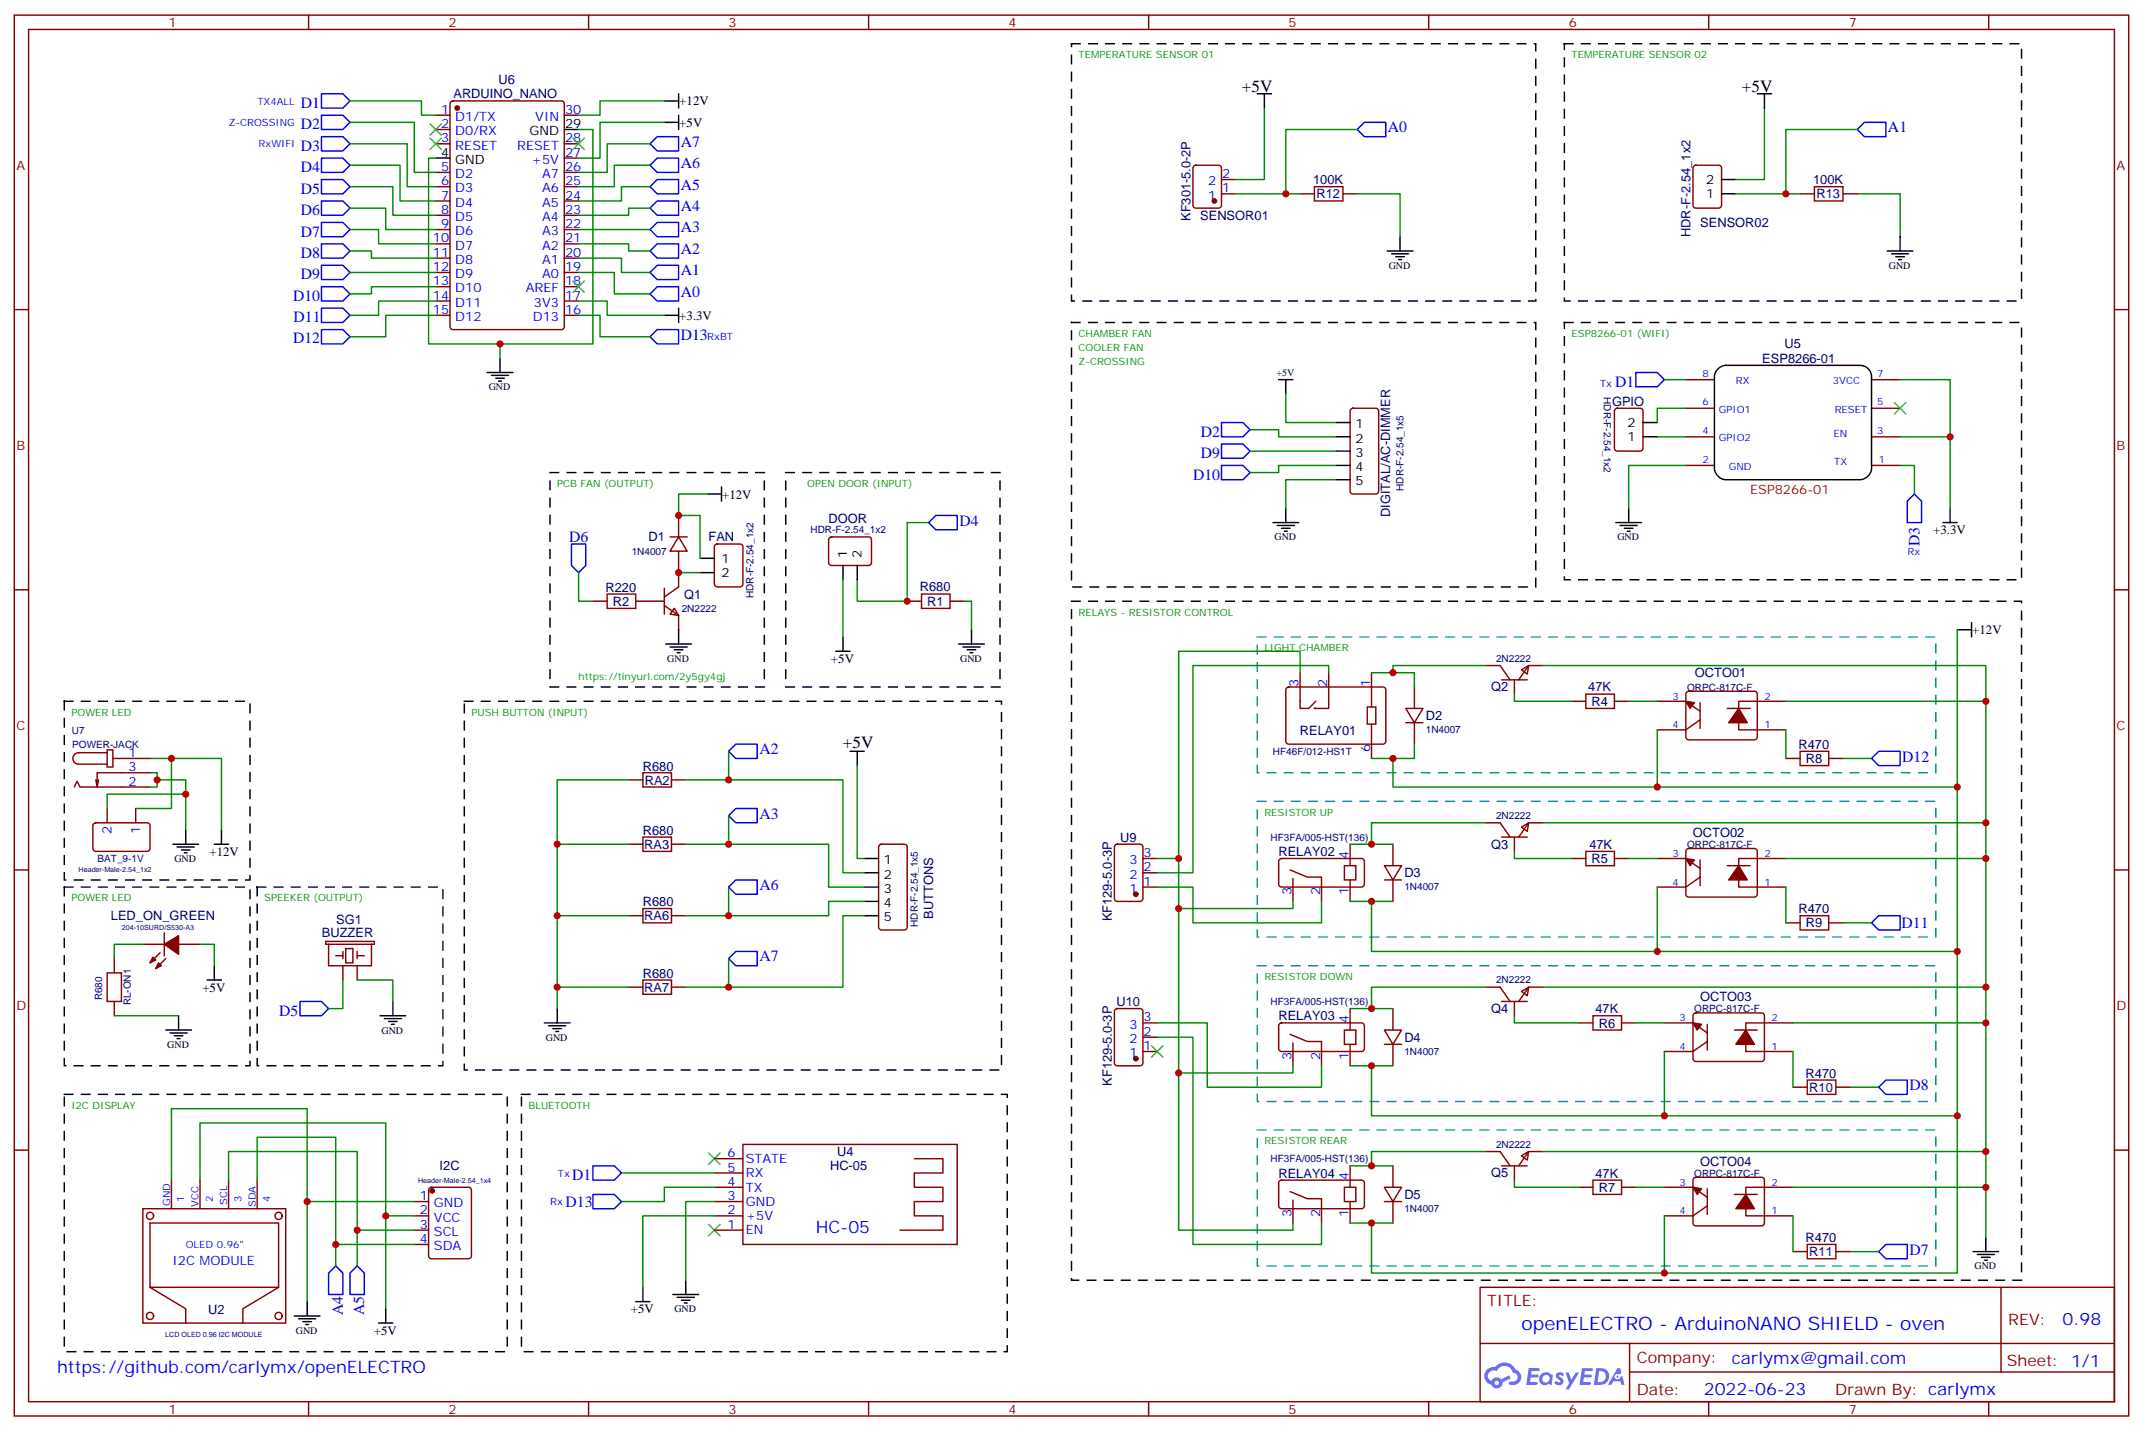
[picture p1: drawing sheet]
<svg xmlns="http://www.w3.org/2000/svg" width="529mm" height="353mm" viewBox="0 0 529 353" stroke-linecap="round" stroke-linejoin="round" font-family="sans-serif">
<g fill="none" stroke="#870000" stroke-width=".35">
<path d="M3.5 3.7h522.1v345.8h-522.1zM7.1 7.3h515v338.6h-515zM76.2 3.7v3.6M145.3 3.7v3.6M214.5 3.7v3.6M283.6 3.7v3.6M352.8 3.7v3.6M421.9 3.7v3.6M491.1 3.7v3.6M3.5 76.4h3.6M522.1 76.4h3.5M3.5 145.6h3.6"/>
<path d="M522.1 145.6h3.5M3.5 214.7h3.6M522.1 214.7h3.5M3.5 283.8h3.6M522.1 283.8h3.5M365.5 317.7h156.6v28.2h-156.6zM494.1 317.7v20.9M365.5 331.6h156.5M402.4 338.6h119.6M402.4 331.6v14.1M76.2 345.9v3.6M145.3 345.9v3.6"/>
<path d="M214.5 345.9v3.6M283.6 345.9v3.6M352.8 345.9v3.6M421.9 345.9v3.6M491.1 345.9v3.6"/>
</g>
<g fill="#5487ff">
<path d="M384.5 338.9a1.22 1.22 0 0 1 1.7 .3l-.4 .5a.47 .47 0 0 0-.3-.4 .47 .47 0 0 0-.6 .2l.1 .1a1.3 1.3 0 0 1 1 1.8 1.39 1.39 0 0 1-2.2-.1l.4-.5 .8 .4a.29 .29 0 0 0 .3-.3 .29 .29 0 0 0-.3-.3 1.04 1.04 0 0 1-.5-1.7z"/>
<path d="M377.5 337.6h2.3a.37 .37 0 0 1 .4 .4 .37 .37 0 0 1-.4 .4h-1.6l-.1 .8h1.5l.3 .4-.4 .4h-1.5l-.2 1.1h1.5a.36 .36 0 0 1 .4 .3 .36 .36 0 0 1-.4 .4h-2.4z"/>
<path d="M390.6 337.6h2.4a.37 .37 0 0 1 .4 .4 .37 .37 0 0 1-.4 .4h-1.7l-.1 .8h1.5l.4 .4-.4 .4h-1.6l-.2 1.1h1.6a.36 .36 0 0 1 .4 .3 .36 .36 0 0 1-.4 .4h-2.5z"/>
<path d="M399.4 337.7h.7l.3 1.2-.6 .3a.69 .69 0 0 0-1 .3 .69 .69 0 0 0 .4 1 .69 .69 0 0 0 .9-.7l.5-.2 .5 2.2h-.7l-.3-.9h-1.7l-.5 .9h-.9z"/>
<path d="M386.6 338.7h.8l.6 1.8 1.1-1.8h.8l-2.5 4.2h-.8l.9-1.5z"/>
<path d="M394.2 337.6l-.6 4.2h1.3a2.11 2.11 0 0 0 2.5-2.1 2.11 2.11 0 0 0-2.6-2.1zM394.9 338.4a1.39 1.39 0 0 1 1.6 1.4 1.39 1.39 0 0 1-1.7 1.3h-.3z"/>
<path d="M380.5 339.3a1.47 1.47 0 0 0-.2 2.1 1.47 1.47 0 0 0 2.1 .1l.8 .3 .2-2.3-.1-.3h-.4a1.49 1.49 0 0 0-2.4 .1zM381.1 339.6a.92 .92 0 0 1 1.6 .6 .92 .92 0 0 1-1.3 1 .9 .9 0 0 1-.3-1.6z"/>
<path d="M367.2 338a2.18 2.18 0 0 0 1 3.7 1.44 1.44 0 0 0 1.7 .9 1.44 1.44 0 0 0 1.1-1.4l2.1-1-.5-.8-1.9 1a1.47 1.47 0 0 0-2.4 .4 1.39 1.39 0 0 1-.7-1.9 1.39 1.39 0 0 1 2-.5 2.12 2.12 0 0 1 2.2-1.3 2.12 2.12 0 0 1 1.8 1.7 1.07 1.07 0 0 1 1.2 1 1.07 1.07 0 0 1-1.1 1.1h-.6a.43 .43 0 0 0-.5 .4 .43 .43 0 0 0 .4 .5 1.98 1.98 0 0 0 2.5-1.2 1.98 1.98 0 0 0-1.3-2.6 2.98 2.98 0 0 0-5-.6l-1.1 .1zM369.1 341.3a.55 .55 0 0 1 1.1 0 .55 .55 0 0 1-1.1 0z"/>
<circle cx="399.4" cy="339.7" r=".26"/>
</g>
<g fill="#870000" stroke="#870000" stroke-width=".35">
<path d="M37.7 236.2l.8 .7-1.5 .7z"/>
<path d="M39.2 237.6l.7 .7-1.4 .7z"/>
<path d="M40.6 233l3.5-2.1v4.6z"/>
<path d="M429.3 174.8l2.1 3.6h-4.5z"/>
<path d="M416.3 173.1l2.1 .3-1.1 1.4z"/>
<path d="M429.3 213.6l2.1 3.6h-4.5z"/>
<path d="M416.3 211.9l2.1 .3-1.1 1.4z"/>
<path d="M431.1 254.2l2.1 3.5h-4.6z"/>
<path d="M418 252.4l2.2 .4-1.1 1.4z"/>
<path d="M431.1 294.8l2.1 3.5h-4.6z"/>
<path d="M418 293l2.2 .4-1.1 1.4z"/>
<circle cx="106.7" cy="293.9" r=".53"/>
<circle cx="299.9" cy="49.6" r=".53"/>
<circle cx="280.5" cy="220.7" r=".53"/>
<circle cx="280.5" cy="261.3" r=".53"/>
<circle cx="112.9" cy="26.7" r=".53"/>
</g>
<g fill="none" stroke="#870000" stroke-width=".35">
<path d="M107.6 28.4h3.5M107.6 32h3.5M107.6 35.5h3.5M111.4 25.1l.4-.2h26.8a.71 .71 0 0 1 .7 .7v55a.76 .76 0 0 1-.7 .8h-26.8a.76 .76 0 0 1-.7-.8v-55zM139.3 28.4h3.6M139.3 35.5h3.6M139.3 39h3.6M107.6 42.5h3.5M107.6 46.1h3.5M107.6 49.6h3.5M107.6 53.1h3.5M107.6 56.7h3.5"/>
<path d="M139.3 42.5h3.6M139.3 46.1h3.6M139.3 49.6h3.6M139.3 53.1h3.6M139.3 56.7h3.6M294.8 41l.5-.2h5.6a.71 .71 0 0 1 .7 .7v9.2a.76 .76 0 0 1-.7 .7h-5.6a.76 .76 0 0 1-.7-.7v-9.2zM301.6 47.8h3.6M301.6 44.3h3.6M321 47.8h3.6M331.6 47.8h3.5M418.3 41l.4-.2h5.7a.71 .71 0 0 1 .7 .7v9.2a.76 .76 0 0 1-.7 .7h-5.7a.76 .76 0 0 1-.7-.7v-9.2zM444.5 47.8h3.5"/>
<path d="M455.1 47.8h3.5M107.6 60.2h3.5M107.6 63.7h3.5M107.6 67.2h3.5M107.6 70.8h3.5M107.6 74.3h3.5M107.6 77.8h3.5M139.3 60.2h3.6M139.3 63.7h3.6M139.3 67.2h3.6M139.3 70.8h3.6M139.3 74.3h3.6"/>
<path d="M139.3 77.8h3.6M416.3 93.7h7M462.1 93.7h7.1M333.6 101l.5-.2h5.6a.71 .71 0 0 1 .7 .7v19.7a.76 .76 0 0 1-.7 .7h-5.6a.76 .76 0 0 1-.7-.7v-19.7zM398.9 101l.4-.2h5.7a.71 .71 0 0 1 .7 .7v9.1a.76 .76 0 0 1-.7 .7h-5.7a.76 .76 0 0 1-.7-.7v-9.1zM416.3 114.9h7M416.3 107.8h7M416.3 100.8h7M462.1 114.9h7.1M462.1 107.8h7.1M462.1 100.8h7.1M165.5 132.5h4.2"/>
<path d="M167.6 132.5l2.1 3.5h-4.2zM167.6 127.2v5.3M167.6 136v8.9l-3.6 2.4M176.6 134.5l.5-.2h5.6a.71 .71 0 0 1 .7 .7v9.1a.76 .76 0 0 1-.7 .8h-5.6a.76 .76 0 0 1-.7-.8v-9.1zM204.8 132.7l.5-.2h9.2a.71 .71 0 0 1 .7 .7v5.7a.76 .76 0 0 1-.7 .7h-9.2a.76 .76 0 0 1-.7-.7v-5.7zM146.4 148.4h3.5M157 148.4h7M164 149.4l3.6 2.5v3.5M164 145.2v6.4M166.5 150.1l1.1 1.8-2.1-.3zM224 148.4h3.5M234.6 148.4h3.5"/>
<path d="M317.7 169.8l.5-.3h23.3a.71 .71 0 0 1 .7 .8v12.7a.76 .76 0 0 1-.7 .7h-23.3a.76 .76 0 0 1-.7-.7v-12.7zM321 166v8.8h2.1l1.8-1.7M328.1 166v8.8h-3.5h.3M337.6 174.5h2.1v4.2h-2.1zM338.7 178.7v8.5M338.7 166v8.5M347.1 174.8h4.3l-2.2 3.6zM347.1 178.4h4.3M349.2 169.5v5.3M349.2 178.4v5.3M366.9 164.3h3.5l2.5 3.5M370.8 167.8h6.3"/>
<path d="M373.9 167.8v3.5M375.7 165.3l1.8-1-.4 2.1zM381 164.3h-3.5l-2.5 3.5M388.1 173.1h3.5M398.6 173.1h3.6M409.2 173.1h7.1l3.5 2.4M416.5 170.8l.5-.2h16.2a.71 .71 0 0 1 .7 .7v10.6a.76 .76 0 0 1-.7 .7h-16.2a.76 .76 0 0 1-.7-.7v-10.6zM419.8 173.4v6.4M419.8 177.7l-3.5 2.4h-7.1M426.5 174.8h5.7M441 173.1h-11.7v7h11.7M18.3 194.2l.7-1.4 .8 1.4h17.2"/>
<path d="M24.3 192.5l-.3 1.7M26.5 185.1h1.4v4.2h-1.4zM26.5 185.8h-7.1a1.41 1.41 0 0 0-1.4 1.4 1.41 1.41 0 0 0 1.4 1.4h7.1M26.5 199.5v3.6M27.9 187.2h9.1M33.5 199.5v3.6M37 190.7h-13v3.5l-.4-1.7M155.2 192.5h3.5M158.7 190.7h7.1v3.5h-7.1zM165.8 192.5h3.5M441 187.2h3.5M451.6 187.2h3.5"/>
<path d="M23.2 203.3l.4-.2h12.7a.71 .71 0 0 1 .7 .7v5.6a.76 .76 0 0 1-.7 .7h-12.7a.76 .76 0 0 1-.7-.7v-5.6zM155.2 208.4h3.5M158.7 206.6h7.1v3.5h-7.1zM165.8 208.4h3.5M217.2 208.6l.5-.2h5.6a.71 .71 0 0 1 .7 .7v19.7a.76 .76 0 0 1-.7 .7h-5.6a.76 .76 0 0 1-.7-.7v-19.7zM275.4 208.6l.5-.2h5.6a.71 .71 0 0 1 .7 .7v12.7a.76 .76 0 0 1-.7 .7h-5.6a.76 .76 0 0 1-.7-.7v-12.7zM282.2 218.9h3.6M282.2 215.4h3.6M282.2 211.9h3.6M316 212.1l.4-.2h19.8a.71 .71 0 0 1 .7 .7v5.6a.76 .76 0 0 1-.7 .7h-19.8a.76 .76 0 0 1-.7-.7v-5.6zM318.6 214.7l4.2 1.8h3.5v6M319.3 216.8v5.7"/>
<path d="M332 213.6h2.8v3.6h-2.8zM333.4 208.4v5.2M333.4 217.2v5.3M341.8 213.6h4.3l-2.1 3.6zM341.8 217.2h4.3M344 208.4v5.2M344 217.2v5.3M366.9 203.1h3.5l2.5 3.5M370.8 206.6h6.3M373.9 206.6v3.5M375.7 204.1l1.8-1-.4 2.1zM381 203.1h-3.5l-2.5 3.5"/>
<path d="M388.1 211.9h3.5M398.6 211.9h3.6M409.2 211.9h7.1l3.5 2.4M416.5 209.6l.5-.2h16.2a.71 .71 0 0 1 .7 .7v10.6a.76 .76 0 0 1-.7 .7h-16.2a.76 .76 0 0 1-.7-.7v-10.6zM419.8 216.5l-3.5 2.4h-7.1M419.8 212.2v6.4M426.5 213.6h5.7M441 211.9h-11.7v7h11.7M28.2 236.6v3.5M35.3 233h5.3M39.5 235.2l-2.5 2.4M40.6 230.2v5.7"/>
<path d="M40.9 236.6l-2.4 2.4M44.1 233h5.3M80.4 232.3h12v.7h-12zM81.1 233v5.3h10.6v-5.3M82.9 235.9h1.8M84.7 234.8v1.8M84.7 238.3v3.6M85.4 234.1h1.7v3.5h-1.7zM88.2 235.9h1.8M88.2 234.8v1.8M88.2 238.3v3.6M155.2 226h3.5"/>
<path d="M158.7 224.2h7.1v3.6h-7.1zM165.8 226h3.5M441 227.8h3.5M451.6 227.8h3.5M26.5 240.1h3.5v7.1h-3.5zM28.2 247.2v3.5M155.2 243.6h3.5M158.7 241.9h7.1v3.5h-7.1zM165.8 243.6h3.5M275.4 249.1l.5-.2h5.6a.71 .71 0 0 1 .7 .7v12.7a.76 .76 0 0 1-.7 .7h-5.6a.76 .76 0 0 1-.7-.7v-12.7zM282.2 259.5h3.6M282.2 256h3.6"/>
<path d="M282.2 252.4h3.6M316 252.7l.4-.3h19.8a.71 .71 0 0 1 .7 .8v5.6a.76 .76 0 0 1-.7 .7h-19.8a.76 .76 0 0 1-.7-.7v-5.6zM318.6 255.3l4.2 1.7h3.5v6M319.3 257.4v5.6M332 254.2h2.8v3.5h-2.8zM333.4 248.9v5.3M333.4 257.7v5.3M341.8 254.2h4.3l-2.1 3.5zM341.8 257.7h4.3M344 248.9v5.3M344 257.7v5.3M366.9 243.6h3.5l2.5 3.6"/>
<path d="M370.8 247.2h6.3M373.9 247.2v3.5M375.7 244.7l1.8-1.1-.4 2.1zM381 243.6h-3.5l-2.5 3.6M389.8 252.4h3.5M400.4 252.4h3.5M411 252.4h7l3.6 2.5M418.3 250.2l.4-.2h16.3a.71 .71 0 0 1 .7 .7v10.6a.76 .76 0 0 1-.7 .7h-16.3a.76 .76 0 0 1-.7-.7v-10.6zM421.6 257l-3.6 2.5h-7M421.6 252.8v6.4M428.3 254.2h5.6M442.7 252.4h-11.6v7.1h11.6"/>
<path d="M442.7 268.3h3.6M453.3 268.3h3.5M35.3 298.3h35.3v28.2h-35.3zM42.3 291.3v7M49.4 291.3v7M56.4 291.3v7M63.5 291.3v7M102.3 296.5h3.5M106.1 293.2l.4-.2h9.2a.71 .71 0 0 1 .7 .7v16.3a.76 .76 0 0 1-.7 .7h-9.2a.76 .76 0 0 1-.7-.7v-16.3zM176.4 296.5h7M176.4 293h7M176.4 289.5h7"/>
<path d="M176.4 286h7M183.4 282.4h53v24.7h-53zM225.8 286h7v3.5h-7v3.5h7v3.5h-7v3.6h7v3.5h-10.6M316 291.5l.4-.2h19.8a.71 .71 0 0 1 .7 .7v5.6a.76 .76 0 0 1-.7 .7h-19.8a.76 .76 0 0 1-.7-.7v-5.6zM318.6 294.1l4.2 1.7h3.5v6M319.3 296.2v5.6M332 293h2.8v3.5h-2.8zM333.4 287.7v5.3M333.4 296.5v5.3M341.8 293h4.3l-2.1 3.5zM341.8 296.5h4.3M344 287.7v5.3"/>
<path d="M344 296.5v5.3M366.9 284.2h3.5l2.5 3.5M370.8 287.7h6.3M373.9 287.7v3.6M375.7 285.3l1.8-1.1-.4 2.1zM381 284.2h-3.5l-2.5 3.5M389.8 293h3.5M400.4 293h3.5M411 293h7l3.6 2.5M418.3 290.8l.4-.3h16.3a.71 .71 0 0 1 .7 .8v10.5a.76 .76 0 0 1-.7 .7h-16.3a.76 .76 0 0 1-.7-.7v-10.5zM421.6 297.6l-3.6 2.5h-7M421.6 293.4v6.3"/>
<path d="M428.3 294.8h5.6M442.7 293h-11.6v7.1h11.6M37 301.8h31.8v15.9h-31.8zM37 317.7l8.9 5.3v3.5M68.8 317.7l-8.8 5.3v3.5M102.3 300.1h3.5M102.3 303.6h3.5M102.3 307.1h3.5M176.4 300.1h7M176.4 303.6h7M442.7 308.9h3.6M453.3 308.9h3.5"/>
<circle cx="37" cy="300.1" r=".88"/>
<circle cx="68.8" cy="300.1" r=".88"/>
<circle cx="37" cy="324.8" r=".88"/>
<circle cx="68.8" cy="324.8" r=".88"/>
</g>
<g fill="none" stroke="#008700" stroke-width=".35">
<path d="M86.4 24.9h17.7v3.5h3.5M86.4 30.2h15.9v12.3h5.3M86.4 35.5h14.1v10.6h7.1M107.6 39h-1.8v45.9h17.7v3.5M142.9 32h3.5v52.9h-22.9M160.5 35.5h-10.6v7h-7M164 30.2h-15.8v8.8h-5.3M164 24.9h-15.8v3.5h-5.3M312.2 26.7v17.6h-7M335.1 32h-17.6v15.8M435.7 26.7v17.6h-7.1M458.6 32h-17.6v15.8"/>
<path d="M86.4 40.8h12.4v8.8h8.8M86.4 46.1h10.6v7h10.6M86.4 51.4h8.8v5.3h12.4M86.4 56.7h7.1v3.5h14.1M142.9 56.7h17.6M160.5 40.8h-8.8v5.3h-8.8M160.5 46.1h-7v3.5h-10.6M160.5 51.4h-5.3v1.7h-12.3M305.2 47.8h15.8M335.1 47.8h10.6v10.6M428.6 47.8h15.9M458.6 47.8h10.6v10.6"/>
<path d="M86.4 61.9h5.3v1.8h15.9M86.4 67.2h21.2M107.6 70.8h-15.9v1.7h-5.3M107.6 74.3h-14.1v3.5h-7.1M107.6 77.8h-12.4v5.3h-8.8M142.9 60.2h12.3v1.7h5.3M142.9 63.7h10.6v3.5h7M142.9 67.2h8.8v5.3h8.8M142.9 74.3h7v3.5h14.1M142.9 77.8h5.3v5.3h12.3M317.5 97.2v7.1h12.3M411 93.7h5.3"/>
<path d="M469.2 93.7h12.3v31.7M308.7 106h7v1.8h14.1M308.7 111.3h21.1M329.8 118.4h-12.3v7M329.8 114.9h-14.1v1.7h-7M409.2 107.8h7.1M416.3 114.9h-14.1v10.5M416.3 100.8h-7.1v3.5M469.2 114.9h3.5v7M469.2 107.8h12.3M174.6 121.9h-7v5.3h5.3v10.6M229.3 129h-5.3v19.4h-12.3v-5.3"/>
<path d="M142.9 141.3v7.1h3.5M167.6 141.3h5.3M208.1 143.1v14.1M238.1 148.4h1.8v7M483.3 155.4v158.8h-72.3v-14.1M321 166v-5.3h-30v51.2h-5.2M328.1 166v-1.7h-33.5v51.1h-8.8M338.7 166h10.5v3.5M366.9 164.3h-22.9v1.7M373.9 171.3v1.8h14.2M381 164.3h109.4v8.8M402.2 173.1h7"/>
<path d="M441 173.1h49.4v38.8M37 187.2h5.3v12.3h-8.8M37 190.7h1.8v3.5h-1.8M38.8 192.5h7.1v12.3M42.3 187.2h12.4v17.6M45.9 196h-19.4v3.5M155.2 192.5h-17.6v15.9M179.9 185.4v7.1h-10.6M179.9 192.5h28.2v22.9h5.3M211.7 188.9v23h1.7M344 187.2v7h65.2M349.2 183.7v3.5h-10.5"/>
<path d="M409.2 180.1v14.1h74.1M441 180.1v7.1M455.1 187.2h7M155.2 208.4h-17.6v17.6M179.9 201.3v7.1h-10.6M179.9 218.9v7.1h-10.6M179.9 208.4h24.7v10.5h8.8M285.8 218.9h8.8v8.9h31.7v-5.3M291 211.9v12.3h28.3v-1.7M333.4 208.4h10.6M366.9 203.1h-28.2v5.3M373.9 210.1v1.8h14.2"/>
<path d="M381 203.1h109.4M402.2 211.9h7M409.2 218.9v15.9h74.1M441 211.9h49.4v40.5M441 218.9v8.9M35.3 233h-7.1v3.6M49.4 233h3.5v5.3M155.2 226h-17.6v17.6M179.9 236.6v7h-10.6M213.4 222.5h-8.8v3.5h-24.7M213.4 226h-5.3v17.6h-28.2M291 224.2v40.6h28.3v-1.8"/>
<path d="M333.4 222.5h10.6M338.7 222.5v12.3h70.5M455.1 227.8h7M28.2 250.7h15.9M84.7 241.9v7h-3.6M88.2 241.9h8.8v5.3M155.2 243.6h-17.6v5.3M285.8 252.4h12.3v15.9h28.2v-5.3M285.8 256h8.8v51.1h31.7v-5.3M333.4 248.9h10.6M366.9 243.6h-28.2v5.3M373.9 250.7v1.7h15.9"/>
<path d="M381 243.6h109.4M403.9 252.4h7.1M411 259.5v15.9h72.3M442.7 252.4h47.7v40.6M442.7 259.5v8.8M291 264.8v38.8h28.3v-1.8M333.4 263h10.6M338.7 263v12.4h72.3M456.8 268.3h7.1M42.3 291.3v-17.7h33.5v47.6M49.4 291.3v-14.2h45.8v45.9M56.4 291.3v-7.1h31.8v28.2"/>
<path d="M63.5 291.3v-10.6h19.4v31.7M75.8 296.5h26.5M153.5 289.5h22.9M176.4 293h-12.4v3.5h-10.5M176.4 296.5h-7.1v19.4M333.4 287.7h10.6M366.9 284.2h-28.2v3.5M373.9 291.3v1.7h15.9M381 284.2h109.4M403.9 293h7.1M442.7 293h47.7v12.4M82.9 307.1h19.4"/>
<path d="M88.2 303.6h14.1M95.2 300.1h7.1M176.4 300.1h-17.7v17.6M333.4 301.8h10.6M338.7 301.8v12.4h72.3M442.7 300.1v8.8M456.8 308.9h7.1"/>
</g>
<g fill="none" stroke="#000" stroke-width=".35" stroke-dasharray="2.1 2.1">
<path d="M264.6 10.8h114.6v63.5h-114.6zM386.3 10.8h112.9v63.5h-112.9zM264.6 79.6h114.6v65.3h-114.6zM386.3 79.6h112.9v63.5h-112.9zM135.8 116.6h52.9v52.9h-52.9zM194 116.6h52.9v52.9h-52.9zM264.6 148.4h234.6v167.5h-234.6zM15.9 173.1h45.8v44.1h-45.8zM114.7 173.1h132.6v91h-132.6zM15.9 218.9h45.8v44.1h-45.8zM63.5 218.9h45.9v44.1h-45.9zM15.9 270.1h109.3v63.5h-109.3z"/>
<path d="M128.8 270.1h119.9v63.5h-119.9z"/>
</g>
<g fill="none" stroke="#000" stroke-width=".35">
<path d="M107.6 39h3.5M139.3 32h3.6M164 30.2h3.6M164 24.9h3.6M167.6 23.1v3.6M167.6 28.4v3.6M310.4 23.1h3.6M312.2 23.1v3.6M433.9 23.1h3.5M435.7 23.1v3.6M345.7 58.4v3.5M425.1 47.8h3.5"/>
<path d="M425.1 44.3h3.5M469.2 58.4v3.5M164 77.8h3.6M167.6 76.1v3.5M342.5 61.9h6.4M343.6 62.7h4.2M344.7 63.4h2.1M345.4 64.1h.7M466 61.9h6.4M467.1 62.7h4.2M468.1 63.4h2.2M468.8 64.1h.7"/>
<path d="M120.3 91.9h6.3M121.4 92.6h4.2M122.4 93.3h2.1M123.1 94.1h.7M123.5 88.4v3.5M315.7 93.7h3.6M317.5 93.7v3.5M424 91.2a2.99 2.99 0 0 1 2.2-1h33.1a2.82 2.82 0 0 1 2.8 2.8v22.6a3 3 0 0 1-2.8 2.8h-33.1a3 3 0 0 1-2.9-2.8v-22.6l.1-.7zM329.8 107.8h3.6M329.8 104.3h3.6M329.8 111.3h3.6M329.8 114.9h3.6"/>
<path d="M329.8 118.4h3.6M405.7 107.8h3.5M405.7 104.3h3.5M172.9 137.8h3.5M174.6 121.9h3.6M178.2 120.2v3.5M208.1 139.6v3.5M211.7 139.6v3.5M314.3 129h6.4M315.4 129.7h4.2M316.4 130.4h2.2M317.1 131.1h.8"/>
<path d="M317.5 125.4v3.6M399 129h6.3M400 129.7h4.3M401.1 130.4h2.1M401.8 131.1h.7M402.2 125.4v3.6M479.8 129h3.5M481.5 125.4v3.6M164.4 159h6.3M165.5 159.7h4.2M167.6 155.4v3.6M172.9 141.3h3.5"/>
<path d="M208.1 157.2v3.5M236.7 159h6.4M237.8 159.7h4.2M239.9 155.4v3.6M483.3 155.4h3.5M486.8 153.7v3.5M166.5 160.4h2.1M167.2 161.1h.7M206.4 160.7h3.5M238.8 160.4h2.1M239.5 161.1h.7M209.9 185.4h3.5"/>
<path d="M211.7 185.4v3.5M42.7 208.4h6.3M43.7 209.1h4.3M44.8 209.8h2.1M45.5 210.5h.7M45.9 204.8v3.6M52.9 208.4h3.5M54.7 204.8v3.6M213.4 211.9h3.6M213.4 215.4h3.6M213.4 218.9h3.6M52.9 238.3v3.6"/>
<path d="M213.4 222.5h3.6M213.4 226h3.6M40.9 254.2h6.4M42 254.9h4.2M43 255.6h2.2M43.7 256.3h.7M44.1 250.7v3.5M51.2 241.9h3.5M93.8 250.7h6.4M94.9 251.4h4.2M96 252.1h2.1M96.7 252.8h.7"/>
<path d="M97 247.2v3.5M134.4 252.4h6.4M135.5 253.2h4.2M136.5 253.9h2.1M137.2 254.6h.7M137.6 248.9v3.5M158.7 317.7v3.5M166.2 319.5h6.3M169.3 315.9v3.6M487.2 308.9h6.3M488.2 309.6h4.3M489.3 310.3h2.1"/>
<path d="M490 311h.7M490.4 305.4v3.5M72.7 324.8h6.3M73.7 325.5h4.3M74.8 326.2h2.1M75.5 326.9h.7M75.8 321.2v3.6M93.5 326.5h3.5M95.2 323v3.5M157 321.2h3.5M167.2 320.2h4.2M168.3 320.9h2.1"/>
<path d="M169 321.6h.7"/>
</g>
<g fill="none" stroke="#3c3" stroke-width=".35">
<path d="M106.2 30.6l2.8 2.8M106.2 34.1l2.8 2.8M109 30.6l-2.8 2.8M109 34.1l-2.8 2.8M141.5 34.1l2.8 2.8M144.3 34.1l-2.8 2.8M141.5 69.4l2.8 2.8M144.3 69.4l-2.8 2.8M467.8 99.3l2.8 2.9M470.6 99.3l-2.8 2.9M284.3 258.1l2.9 2.8M287.2 258.1l-2.9 2.8"/>
<path d="M175 284.6l2.8 2.8M177.8 284.6l-2.8 2.8M175 302.2l2.8 2.8M177.8 302.2l-2.8 2.8"/>
</g>
<g fill="none" stroke="#00f" stroke-width=".35">
<path d="M79.4 23.1h5.3l1.7 1.8-1.7 1.8h-5.3zM79.4 28.4h5.3l1.7 1.8-1.7 1.8h-5.3zM79.4 33.7h5.3l1.7 1.8-1.7 1.8h-5.3zM79.4 39h5.3l1.7 1.8-1.7 1.7h-5.3zM162.3 33.7h5.3v3.6h-5.3l-1.8-1.8zM335.1 32l1.8-1.8h5.3v3.5h-5.3zM460.4 30.2h5.3v3.5h-5.3l-1.8-1.7zM79.4 54.9h5.3l1.7 1.8-1.7 1.7h-5.3zM79.4 49.6h5.3l1.7 1.8-1.7 1.7h-5.3zM79.4 44.3h5.3l1.7 1.8-1.7 1.7h-5.3zM160.5 56.7l1.8-1.8h5.3v3.5h-5.3zM160.5 46.1l1.8-1.8h5.3v3.5h-5.3z"/>
<path d="M160.5 40.8l1.8-1.8h5.3v3.5h-5.3zM162.3 49.6h5.3v3.5h-5.3l-1.8-1.7zM79.4 60.2h5.3l1.7 1.7-1.7 1.8h-5.3zM79.4 65.5h5.3l1.7 1.7-1.7 1.8h-5.3zM79.4 70.8h5.3l1.7 1.7-1.7 1.8h-5.3zM79.4 76.1h5.3l1.7 1.7-1.7 1.8h-5.3zM160.5 72.5l1.8-1.7h5.3v3.5h-5.3zM160.5 61.9l1.8-1.7h5.3v3.5h-5.3zM162.3 65.5h5.3v3.5h-5.3l-1.8-1.8zM79.4 81.4h5.3l1.7 1.7-1.7 1.8h-5.3zM162.3 81.4h5.3v3.5h-5.3l-1.8-1.8zM403.9 91.9h5.3l1.8 1.8-1.8 1.8h-5.3z"/>
<path d="M301.6 114.9h5.3l1.8 1.7-1.8 1.8h-5.3zM301.6 109.6h5.3l1.8 1.7-1.8 1.8h-5.3zM301.6 104.3h5.3l1.8 1.7-1.8 1.8h-5.3zM141.1 134.3h3.5v5.3l-1.7 1.7-1.8-1.7zM229.3 129l1.8-1.8h5.3v3.5h-5.3zM472.7 121.9l1.8 1.8v5.3h-3.5v-5.3zM181.7 183.7h5.3v3.5h-5.3l-1.8-1.8zM181.7 199.5h5.3v3.6h-5.3l-1.8-1.8zM462.1 187.2l1.8-1.8h5.3v3.5h-5.3zM179.9 218.9l1.8-1.7h5.3v3.5h-5.3zM179.9 236.6l1.8-1.8h5.3v3.5h-5.3zM462.1 227.8l1.8-1.8h5.3v3.5h-5.3z"/>
<path d="M74.1 247.2h5.3l1.7 1.7-1.7 1.8h-5.3zM463.9 268.3l1.8-1.7h5.3v3.5h-5.3zM146.4 287.7h5.3l1.8 1.8-1.8 1.8h-5.3zM146.4 294.8h5.3l1.8 1.7-1.8 1.8h-5.3zM82.9 312.4l1.8 1.8v5.3h-3.6v-5.3zM88.2 312.4l1.8 1.8v5.3h-3.6v-5.3zM463.9 308.9l1.8-1.8h5.3v3.6h-5.3z"/>
</g>
<path d="M324.6 46.1h7v3.5h-7zM448 46.1h7.1v3.5h-7.1zM149.9 146.6h7.1v3.5h-7.1zM227.5 146.6h7.1v3.5h-7.1zM391.6 171.3h7v3.5h-7zM444.5 185.4h7.1v3.5h-7.1zM391.6 210.1h7v3.5h-7zM444.5 226h7.1v3.5h-7.1zM393.3 250.7h7.1v3.5h-7.1zM446.3 266.6h7v3.5h-7zM393.3 291.3h7.1v3.5h-7.1zM446.3 307.1h7v3.6h-7z" fill="none" stroke="#a10000" stroke-width=".35"/>
<path d="M310.4 157.2h167.6v33.5h-167.6zM310.4 197.8h167.6v33.5h-167.6zM310.4 238.3h167.6v33.6h-167.6zM310.4 278.9h167.6v33.5h-167.6z" fill="none" stroke="#09c" stroke-width=".35" stroke-dasharray="2.1 2.1"/>
<g fill="#c00">
<circle cx="75.8" cy="296.5" r=".88"/>
<circle cx="95.3" cy="300.1" r=".88"/>
<circle cx="82.9" cy="307.1" r=".88"/>
<circle cx="88.2" cy="303.6" r=".88"/>
<circle cx="481.5" cy="107.8" r=".88"/>
<circle cx="224" cy="148.4" r=".88"/>
<circle cx="167.6" cy="127.2" r=".88"/>
<circle cx="167.6" cy="141.3" r=".88"/>
<circle cx="490.4" cy="293" r=".88"/>
<circle cx="490.4" cy="252.4" r=".88"/>
<circle cx="490.4" cy="211.9" r=".88"/>
<circle cx="317.5" cy="47.8" r=".88"/>
<circle cx="441" cy="47.8" r=".88"/>
<circle cx="483.3" cy="275.4" r=".88"/>
<circle cx="483.3" cy="234.8" r=".88"/>
<circle cx="483.3" cy="194.2" r=".88"/>
<circle cx="411" cy="314.2" r=".88"/>
<circle cx="338.7" cy="301.8" r=".88"/>
<circle cx="338.7" cy="263" r=".88"/>
<circle cx="338.7" cy="222.5" r=".88"/>
<circle cx="409.2" cy="194.2" r=".88"/>
<circle cx="344" cy="187.2" r=".88"/>
<circle cx="490.4" cy="173.1" r=".88"/>
<circle cx="344" cy="166" r=".88"/>
<circle cx="338.7" cy="208.4" r=".88"/>
<circle cx="490.4" cy="203.1" r=".88"/>
<circle cx="490.4" cy="243.6" r=".88"/>
<circle cx="338.7" cy="248.9" r=".88"/>
<circle cx="490.4" cy="284.2" r=".88"/>
<circle cx="338.7" cy="287.7" r=".88"/>
<circle cx="291" cy="211.9" r=".88"/>
<circle cx="291" cy="224.2" r=".88"/>
<circle cx="291" cy="264.8" r=".88"/>
<circle cx="409.2" cy="234.8" r=".88"/>
<circle cx="411" cy="275.4" r=".88"/>
<circle cx="123.5" cy="84.9" r=".88"/>
<circle cx="42.3" cy="187.2" r=".88"/>
<circle cx="38.8" cy="192.5" r=".88"/>
<circle cx="45.9" cy="196" r=".88"/>
<circle cx="137.6" cy="243.6" r=".88"/>
<circle cx="137.6" cy="226" r=".88"/>
<circle cx="137.6" cy="208.4" r=".88"/>
<circle cx="179.9" cy="192.5" r=".88"/>
<circle cx="179.9" cy="208.4" r=".88"/>
<circle cx="179.9" cy="226" r=".88"/>
<circle cx="179.9" cy="243.6" r=".88"/>
</g>
<text font-size="4.6" fill="#00f" x="375.7" y="328.3">openELECTRO - ArduinoNANO SHIELD - oven</text>
<g font-size="4.2">
<text x="306.7" y="22.8">+5V</text>
<text x="430.1" y="22.8">+5V</text>
<text x="208.1" y="184.7">+5V</text>
</g>
<g font-size="4.2" fill="#00f">
<text x="201.4" y="304.3">HC-05</text>
<text x="509.3" y="327">0.98</text>
<text x="14.1" y="338.9">https://github.com/carlymx/openELECTRO</text>
<text x="427.7" y="336.5">carlymx@gmail.com</text>
<text x="420.7" y="344.3">2022-06-23</text>
</g>
<g font-size="3.9" fill="#00f">
<text x="74.2" y="26.6">D1</text>
<text x="74.2" y="31.9">D2</text>
<text x="342.7" y="32.7">A0</text>
<text x="466.2" y="32.7">A1</text>
<text x="74.2" y="37.2">D3</text>
<text x="168.1" y="36.2">A7</text>
<text x="168.1" y="41.5">A6</text>
<text x="74.2" y="42.5">D4</text>
<text x="74.2" y="47.8">D5</text>
<text x="168.1" y="46.8">A5</text>
<text x="74.2" y="53.1">D6</text>
<text x="168.1" y="52.1">A4</text>
<text x="74.2" y="58.4">D7</text>
<text x="168.1" y="57.4">A3</text>
<text x="74.2" y="63.7">D8</text>
<text x="168.1" y="62.7">A2</text>
<text x="74.2" y="69">D9</text>
<text x="168.1" y="67.9">A1</text>
<text x="72.4" y="74.2">D10</text>
<text x="168.1" y="73.2">A0</text>
<text x="72.5" y="79.5">D11</text>
<text x="168.1" y="83.8">D13</text>
<text x="72.4" y="84.7">D12</text>
<text x="398.8" y="95.4">D1</text>
<text x="296.5" y="107.8">D2</text>
<text x="296.5" y="113.1">D9</text>
<text x="294.6" y="118.3">D10</text>
<text x="236.9" y="129.7">D4</text>
<text x="140.6" y="133.7">D6</text>
<text x="474" y="134.8" transform="rotate(-90 474 134.8)">D3</text>
<text x="187.5" y="186.1">A2</text>
<text x="469.7" y="188">D12</text>
<text x="187.5" y="202">A3</text>
<text x="187.5" y="219.6">A6</text>
<text x="469.6" y="229">D11</text>
<text x="187.5" y="237.3">A7</text>
<text x="69" y="250.6">D5</text>
<text x="471.5" y="269.1">D8</text>
<text x="141.3" y="291.2">D1</text>
<text x="139.6" y="297.8">D13</text>
<text x="471.5" y="309.6">D7</text>
<text x="84.7" y="324.6" transform="rotate(-90 84.7 324.6)">A4</text>
<text x="90" y="324.6" transform="rotate(-90 90 324.6)">A5</text>
</g>
<g font-size="3.9" fill="#800">
<text x="367.2" y="322.3">TITLE:</text>
<text x="495.9" y="327">REV:</text>
<text x="404.1" y="336.5">Company:</text>
<text x="495.5" y="337.1">Sheet: 1/1</text>
<text x="404.1" y="344.2">Date:</text>
<text x="453.2" y="344.3">Drawn By: carlymx</text>
</g>
<g font-size="3.2" fill="#800">
<text x="41.6" y="6.7">1</text>
<text x="110.8" y="6.7">2</text>
<text x="179.9" y="6.7">3</text>
<text x="249.1" y="6.7">4</text>
<text x="318.2" y="6.7">5</text>
<text x="387.3" y="6.7">6</text>
<text x="456.5" y="6.7">7</text>
<text x="4.1" y="41.8">A</text>
<text x="522.6" y="41.8">A</text>
<text x="4.1" y="111">B</text>
<text x="522.6" y="111">B</text>
<text x="4.1" y="180.1">C</text>
<text x="522.6" y="180.1">C</text>
<text x="4.1" y="249.3">D</text>
<text x="522.6" y="249.3">D</text>
<text x="41.6" y="348.9">1</text>
<text x="110.8" y="348.9">2</text>
<text x="179.9" y="348.9">3</text>
<text x="249.1" y="348.9">4</text>
<text x="318.2" y="348.9">5</text>
<text x="387.3" y="348.9">6</text>
<text x="456.5" y="348.9">7</text>
</g>
<g font-size="3.2" fill="#000080">
<text x="123.1" y="20.6">U6</text>
<text x="112" y="24.3">ARDUINO_NANO</text>
<text x="324.2" y="45.4">100K</text>
<text x="447.7" y="45.4">100K</text>
<text x="325.1" y="49">R12</text>
<text x="448.5" y="49">R13</text>
<text x="293.9" y="54.6" transform="rotate(-90 293.9 54.6)">KF301-5.0-2P</text>
<text x="296.4" y="54.3">SENSOR01</text>
<text x="417.4" y="58.5" transform="rotate(-90 417.4 58.5)">HDR-F-2.54_1x2</text>
<text x="419.8" y="56">SENSOR02</text>
<text x="435.2" y="89.5">ESP8266-01</text>
<text x="440.6" y="85.9">U5</text>
<text x="398" y="100.1">GPIO</text>
<text x="204.6" y="129">DOOR</text>
<text x="343.3" y="127.6" transform="rotate(-90 343.3 127.6)">DIGITAL/AC-DIMMER</text>
<text x="160.2" y="133.6">D1</text>
<text x="175" y="133.6">FAN</text>
<text x="149.5" y="146">R220</text>
<text x="151.4" y="149.5">R2</text>
<text x="168.9" y="147.7">Q1</text>
<text x="227.1" y="146">R680</text>
<text x="229" y="149.5">R1</text>
<text x="418.5" y="167.1">OCTO01</text>
<text x="368.2" y="170.7">Q2</text>
<text x="392.2" y="170.7">47K</text>
<text x="352.1" y="177.7">D2</text>
<text x="393" y="174.2">R4</text>
<text x="321" y="181.3">RELAY01</text>
<text x="444.1" y="184.8">R470</text>
<text x="158.7" y="190.2">R680</text>
<text x="445.9" y="188.3">R8</text>
<text x="159.2" y="193.6">RA2</text>
<text x="158.7" y="206.1">R680</text>
<text x="159.1" y="209.5">RA3</text>
<text x="276.6" y="207.7">U9</text>
<text x="368.2" y="209.5">Q3</text>
<text x="392.5" y="209.5">47K</text>
<text x="418" y="206.6">OCTO02</text>
<text x="315.7" y="211.3">RELAY02</text>
<text x="393" y="213">R5</text>
<text x="346.8" y="216.6">D3</text>
<text x="27.4" y="227.2">LED_ON_GREEN</text>
<text x="158.7" y="223.7">R680</text>
<text x="159.1" y="227.1">RA6</text>
<text x="230.4" y="226.8" transform="rotate(-90 230.4 226.8)">BUTTONS</text>
<text x="274.5" y="227.4" transform="rotate(-90 274.5 227.4)">KF129-5.0-3P</text>
<text x="444.1" y="225.4">R470</text>
<text x="79.5" y="231.3">BUZZER</text>
<text x="83" y="228.1">SG1</text>
<text x="445.9" y="228.9">R9</text>
<text x="158.7" y="241.3">R680</text>
<text x="159.1" y="244.7">RA7</text>
<text x="275.7" y="248.3">U10</text>
<text x="315.7" y="251.8">RELAY03</text>
<text x="368.2" y="250">Q4</text>
<text x="393.9" y="250.1">47K</text>
<text x="419.8" y="247.2">OCTO03</text>
<text x="346.8" y="257.1">D4</text>
<text x="394.8" y="253.6">R6</text>
<text x="274.5" y="268" transform="rotate(-90 274.5 268)">KF129-5.0-3P</text>
<text x="445.9" y="265.9">R470</text>
<text x="446.8" y="269.5">R10</text>
<text x="206.7" y="285.3">U4</text>
<text x="419.8" y="287.7">OCTO04</text>
<text x="108.6" y="288.8">I2C</text>
<text x="205" y="288.8">HC-05</text>
<text x="315.7" y="290.6">RELAY04</text>
<text x="368.2" y="290.6">Q5</text>
<text x="393.9" y="290.6">47K</text>
<text x="346.8" y="295.9">D5</text>
<text x="394.8" y="294.2">R7</text>
<text x="445.9" y="306.5">R470</text>
<text x="446.8" y="310">R11</text>
<text x="51.4" y="324.3">U2</text>
</g>
<g font-size="3.2" fill="#00f">
<text x="108.9" y="28.1">1</text>
<text x="112.4" y="29.8">D1/TX</text>
<text x="132.2" y="29.8">VIN</text>
<text x="139.5" y="28.1">30</text>
<text x="108.9" y="31.6">2</text>
<text x="108.9" y="35.1">3</text>
<text x="112.4" y="33.4">D0/RX</text>
<text x="139.5" y="35.1">28</text>
<text x="112.4" y="36.9">RESET</text>
<text x="127.7" y="36.9">RESET</text>
<text x="131.3" y="40.4">+5V</text>
<text x="139.5" y="38.7">27</text>
<text x="108.9" y="42.2">5</text>
<text x="108.9" y="45.7">6</text>
<text x="112.4" y="44">D2</text>
<text x="112.4" y="47.5">D3</text>
<text x="133.9" y="47.5">A6</text>
<text x="133.9" y="44">A7</text>
<text x="139.5" y="45.7">25</text>
<text x="139.5" y="42.2">26</text>
<text x="298.3" y="45.7">2</text>
<text x="301.8" y="47.5">1</text>
<text x="301.8" y="44">2</text>
<text x="108.9" y="49.2">7</text>
<text x="108.9" y="52.8">8</text>
<text x="112.4" y="51">D4</text>
<text x="133.9" y="51">A5</text>
<text x="139.5" y="52.8">23</text>
<text x="139.5" y="49.2">24</text>
<text x="298.3" y="49.2">1</text>
<text x="106.9" y="59.8">10</text>
<text x="108.9" y="56.3">9</text>
<text x="112.4" y="54.5">D5</text>
<text x="112.4" y="58.1">D6</text>
<text x="133.9" y="58.1">A3</text>
<text x="133.9" y="54.5">A4</text>
<text x="139.5" y="59.8">21</text>
<text x="139.5" y="56.3">22</text>
<text x="106.9" y="63.4">11</text>
<text x="112.4" y="61.6">D7</text>
<text x="112.4" y="65.1">D8</text>
<text x="133.9" y="65.1">A1</text>
<text x="133.9" y="61.6">A2</text>
<text x="139.5" y="63.4">20</text>
<text x="106.9" y="66.9">12</text>
<text x="106.9" y="70.4">13</text>
<text x="112.4" y="68.7">D9</text>
<text x="133.9" y="68.7">A0</text>
<text x="139.5" y="70.4">18</text>
<text x="139.5" y="66.9">19</text>
<text x="106.9" y="73.9">14</text>
<text x="106.9" y="77.5">15</text>
<text x="112.4" y="72.2">D10</text>
<text x="112.4" y="75.7">D11</text>
<text x="129.8" y="72.2">AREF</text>
<text x="131.8" y="75.7">3V3</text>
<text x="139.5" y="77.5">16</text>
<text x="139.5" y="73.9">17</text>
<text x="112.4" y="79.2">D12</text>
<text x="131.6" y="79.2">D13</text>
<text x="320.7" y="169.5" transform="rotate(-90 320.7 169.5)">3</text>
<text x="327.7" y="169.5" transform="rotate(-90 327.7 169.5)">2</text>
<text x="338.3" y="169.5" transform="rotate(-90 338.3 169.5)">1</text>
<text x="338.3" y="185.7" transform="rotate(-90 338.3 185.7)">6</text>
<text x="31.7" y="186.8">1</text>
<text x="31.7" y="190.4">3</text>
<text x="31.7" y="193.9">2</text>
<text x="27.5" y="205.8" transform="rotate(-90 27.5 205.8)">2</text>
<text x="34.6" y="205.8" transform="rotate(-90 34.6 205.8)">1</text>
<text x="278.9" y="213.3">3</text>
<text x="282.4" y="215.1">2</text>
<text x="282.4" y="211.5">3</text>
<text x="333" y="211.9" transform="rotate(-90 333 211.9)">4</text>
<text x="278.9" y="220.3">1</text>
<text x="278.9" y="216.8">2</text>
<text x="282.4" y="218.6">1</text>
<text x="318.9" y="221" transform="rotate(-90 318.9 221)">3</text>
<text x="326" y="221" transform="rotate(-90 326 221)">2</text>
<text x="333" y="221" transform="rotate(-90 333 221)">1</text>
<text x="278.9" y="257.4">2</text>
<text x="278.9" y="253.9">3</text>
<text x="282.4" y="255.6">2</text>
<text x="282.4" y="252.1">3</text>
<text x="333" y="252.4" transform="rotate(-90 333 252.4)">4</text>
<text x="278.9" y="260.9">1</text>
<text x="282.4" y="259.2">1</text>
<text x="318.9" y="261.5" transform="rotate(-90 318.9 261.5)">3</text>
<text x="326" y="261.5" transform="rotate(-90 326 261.5)">2</text>
<text x="333" y="261.5" transform="rotate(-90 333 261.5)">1</text>
<text x="179.7" y="285.6">6</text>
<text x="184.1" y="287">STATE</text>
<text x="179.7" y="292.7">4</text>
<text x="179.7" y="289.1">5</text>
<text x="184.1" y="290.5">RX</text>
<text x="333" y="291.3" transform="rotate(-90 333 291.3)">4</text>
<text x="103.6" y="296.2">1</text>
<text x="103.6" y="299.7">2</text>
<text x="107.1" y="298">GND</text>
<text x="179.7" y="299.7">2</text>
<text x="179.7" y="296.2">3</text>
<text x="184.1" y="297.6">GND</text>
<text x="184.1" y="294.1">TX</text>
<text x="103.6" y="303.2">3</text>
<text x="107.1" y="301.5">VCC</text>
<text x="107.1" y="305">SCL</text>
<text x="179.7" y="303.2">1</text>
<text x="184.1" y="304.7">EN</text>
<text x="184.1" y="301.1">+5V</text>
<text x="318.9" y="300.3" transform="rotate(-90 318.9 300.3)">3</text>
<text x="326" y="300.3" transform="rotate(-90 326 300.3)">2</text>
<text x="333" y="300.3" transform="rotate(-90 333 300.3)">1</text>
<text x="103.6" y="306.8">4</text>
<text x="107.1" y="308.5">SDA</text>
<text x="42.6" y="312.2">I2C MODULE</text>
</g>
<g font-size="3.2">
<text x="167.7" y="26">+12V</text>
<text x="130.8" y="33.4">GND</text>
<text x="139.5" y="31.6">29</text>
<text x="167.7" y="31.3">+5V</text>
<text x="108.9" y="38.7">4</text>
<text x="112.4" y="40.4">GND</text>
<text x="421.3" y="45.4">2</text>
<text x="421.3" y="48.9">1</text>
<text x="167.7" y="78.9">+3.3V</text>
<text x="334.7" y="105.7">1</text>
<text x="401.9" y="105.3">2</text>
<text x="334.7" y="109.2">2</text>
<text x="334.7" y="112.7">3</text>
<text x="401.9" y="108.9">1</text>
<text x="334.7" y="116.3">4</text>
<text x="334.7" y="119.8">5</text>
<text x="178.3" y="123">+12V</text>
<text x="477.4" y="131.9">+3.3V</text>
<text x="209.2" y="137.8" transform="rotate(-90 209.2 137.8)">1</text>
<text x="212.7" y="137.8" transform="rotate(-90 212.7 137.8)">2</text>
<text x="178.2" y="138.9">1</text>
<text x="178.2" y="142.4">2</text>
<text x="487" y="156.5">+12V</text>
<text x="205.2" y="163.6">+5V</text>
<text x="51.7" y="211.2">+12V</text>
<text x="218.3" y="213.3">1</text>
<text x="218.3" y="216.8">2</text>
<text x="218.3" y="220.3">3</text>
<text x="218.3" y="223.9">4</text>
<text x="218.3" y="227.4">5</text>
<text x="50" y="244.7">+5V</text>
<text x="92.3" y="329.4">+5V</text>
<text x="155.8" y="324.1">+5V</text>
</g>
<text font-size="3.2" fill="#c00" x="432.2" y="121.9">ESP8266-01</text>
<g font-size="2.5" fill="#090">
<text x="266.3" y="14.3">TEMPERATURE SENSOR 01</text>
<text x="388.1" y="14.3">TEMPERATURE SENSOR 02</text>
<text x="266.3" y="83.1">CHAMBER FAN</text>
<text x="388.1" y="83.1">ESP8266-01 (WIFI)</text>
<text x="266.3" y="86.6">COOLER FAN</text>
<text x="266.3" y="90.2">Z-CROSSING</text>
<text x="137.6" y="120.2">PCB FAN (OUTPUT)</text>
<text x="199.3" y="120.2">OPEN DOOR (INPUT)</text>
<text x="266.3" y="151.9">RELAYS - RESISTOR CONTROL</text>
<text x="312.2" y="160.7">LIGHT CHAMBER</text>
<text x="142.9" y="167.8">https://tinyurl.com/2y5gy4gj</text>
<text x="17.6" y="176.6">POWER LED</text>
<text x="116.4" y="176.6">PUSH BUTTON (INPUT)</text>
<text x="312.2" y="201.3">RESISTOR UP</text>
<text x="17.6" y="222.5">POWER LED</text>
<text x="65.3" y="222.5">SPEEKER (OUTPUT)</text>
<text x="312.2" y="241.9">RESISTOR DOWN</text>
<text x="17.6" y="273.6">I2C DISPLAY</text>
<text x="130.5" y="273.6">BLUETOOTH</text>
<text x="312.2" y="282.4">RESISTOR REAR</text>
</g>
<g font-size="2.5" fill="#00f">
<text x="63.6" y="25.8">TX4ALL</text>
<text x="56.5" y="31.1">Z-CROSSING</text>
<text x="63.8" y="36.4">RxWIFI</text>
<text x="174.6" y="84">RxBT</text>
<text x="395.1" y="95.5">Tx</text>
<text x="420.4" y="93">8</text>
<text x="428.6" y="94.8">RX</text>
<text x="452.6" y="94.8">3VCC</text>
<text x="463.5" y="93">7</text>
<text x="420.4" y="100">6</text>
<text x="424.4" y="101.8">GPIO1</text>
<text x="453" y="101.8">RESET</text>
<text x="463.5" y="100">5</text>
<text x="420.4" y="107.1">4</text>
<text x="452.7" y="107.8">EN</text>
<text x="463.5" y="107.1">3</text>
<text x="424.4" y="108.9">GPIO2</text>
<text x="420.4" y="114.2">2</text>
<text x="426.9" y="115.9">GND</text>
<text x="452.9" y="114.9">TX</text>
<text x="463.9" y="114.2">1</text>
<text x="471" y="136.9">Rx</text>
<text x="412.9" y="172.7">3</text>
<text x="435.7" y="172.7">2</text>
<text x="412.9" y="179.8">4</text>
<text x="435.7" y="179.8">1</text>
<text x="412.9" y="211.5">3</text>
<text x="435.7" y="211.5">2</text>
<text x="412.9" y="218.6">4</text>
<text x="435.7" y="218.6">1</text>
<text x="414.7" y="252.1">3</text>
<text x="437.4" y="252.1">2</text>
<text x="414.7" y="259.2">4</text>
<text x="437.4" y="259.2">1</text>
<text x="137.8" y="290.4">Tx</text>
<text x="414.7" y="292.7">3</text>
<text x="437.4" y="292.7">2</text>
<text x="42" y="297.6" transform="rotate(-90 42 297.6)">GND</text>
<text x="45.5" y="296.5" transform="rotate(-90 45.5 296.5)">1</text>
<text x="49" y="297.8" transform="rotate(-90 49 297.8)">VCC</text>
<text x="52.6" y="296.5" transform="rotate(-90 52.6 296.5)">2</text>
<text x="56.1" y="297.4" transform="rotate(-90 56.1 297.4)">SCL</text>
<text x="59.6" y="296.5" transform="rotate(-90 59.6 296.5)">3</text>
<text x="63.1" y="297.9" transform="rotate(-90 63.1 297.9)">SDA</text>
<text x="66.7" y="296.5" transform="rotate(-90 66.7 296.5)">4</text>
<text x="135.9" y="297.4">Rx</text>
<text x="414.7" y="299.7">4</text>
<text x="437.4" y="299.7">1</text>
<text x="45.9" y="308">OLED 0.96&quot;</text>
</g>
<g font-size="2.5">
<text x="342.9" y="66.4">GND</text>
<text x="466.4" y="66.4">GND</text>
<text x="315.2" y="92.8">+5V</text>
<text x="120.7" y="96.3">GND</text>
<text x="314.7" y="133.4">GND</text>
<text x="399.4" y="133.4">GND</text>
<text x="164.8" y="163.4">GND</text>
<text x="237.1" y="163.4">GND</text>
<text x="43.1" y="212.8">GND</text>
<text x="94.2" y="255.1">GND</text>
<text x="134.8" y="256.8">GND</text>
<text x="41.3" y="258.6">GND</text>
<text x="487.6" y="313.3">GND</text>
<text x="166.5" y="323.9">GND</text>
<text x="73" y="329.2">GND</text>
</g>
<g font-size="2.5" fill="#000080">
<text x="396" y="98" transform="rotate(90 396 98)">HDR-F-2.54_1x2</text>
<text x="346.6" y="121.1" transform="rotate(-90 346.6 121.1)">HDR-F-2.54_1x5</text>
<text x="200.1" y="131.6">HDR-F-2.54_1x2</text>
<text x="156" y="136.9">1N4007</text>
<text x="186.1" y="147.6" transform="rotate(-90 186.1 147.6)">HDR-F-2.54_1x2</text>
<text x="168.3" y="151">2N2222</text>
<text x="369.4" y="163.4">2N2222</text>
<text x="416.6" y="170.4">ORPC-817C-F</text>
<text x="17.7" y="181.1">U7</text>
<text x="17.8" y="184.5">POWER-JACK</text>
<text x="352.1" y="180.9">1N4007</text>
<text x="314.3" y="186.3">HF46F/012-HS1T</text>
<text x="369.4" y="202.2">2N2222</text>
<text x="313.7" y="207.5">HF3FA/005-HST(136)</text>
<text x="416.6" y="209.2">ORPC-817C-F</text>
<text x="24.1" y="212.8">BAT_9-1V</text>
<text x="346.8" y="219.7">1N4007</text>
<text x="226.6" y="228.7" transform="rotate(-90 226.6 228.7)">HDR-F-2.54_1x5</text>
<text x="369.4" y="242.7">2N2222</text>
<text x="25.2" y="246.9" transform="rotate(-90 25.2 246.9)">R680</text>
<text x="32.3" y="248.2" transform="rotate(-90 32.3 248.2)">RL-ON1</text>
<text x="313.7" y="248">HF3FA/005-HST(136)</text>
<text x="418.4" y="249.8">ORPC-817C-F</text>
<text x="346.8" y="260.3">1N4007</text>
<text x="313.7" y="286.8">HF3FA/005-HST(136)</text>
<text x="369.4" y="283.3">2N2222</text>
<text x="418.4" y="290.4">ORPC-817C-F</text>
<text x="346.8" y="299.1">1N4007</text>
</g>
<g font-size="1.8" fill="#000080">
<text x="19.4" y="215.3">Header-Male-2.54_1x2</text>
<text x="30.1" y="229.5">204-10SURD/S530-A3</text>
<text x="103.3" y="291.9">Header-Male-2.54_1x4</text>
<text x="40.8" y="329.9">LCD OLED 0.96 I2C MODULE</text>
</g>
</svg>
